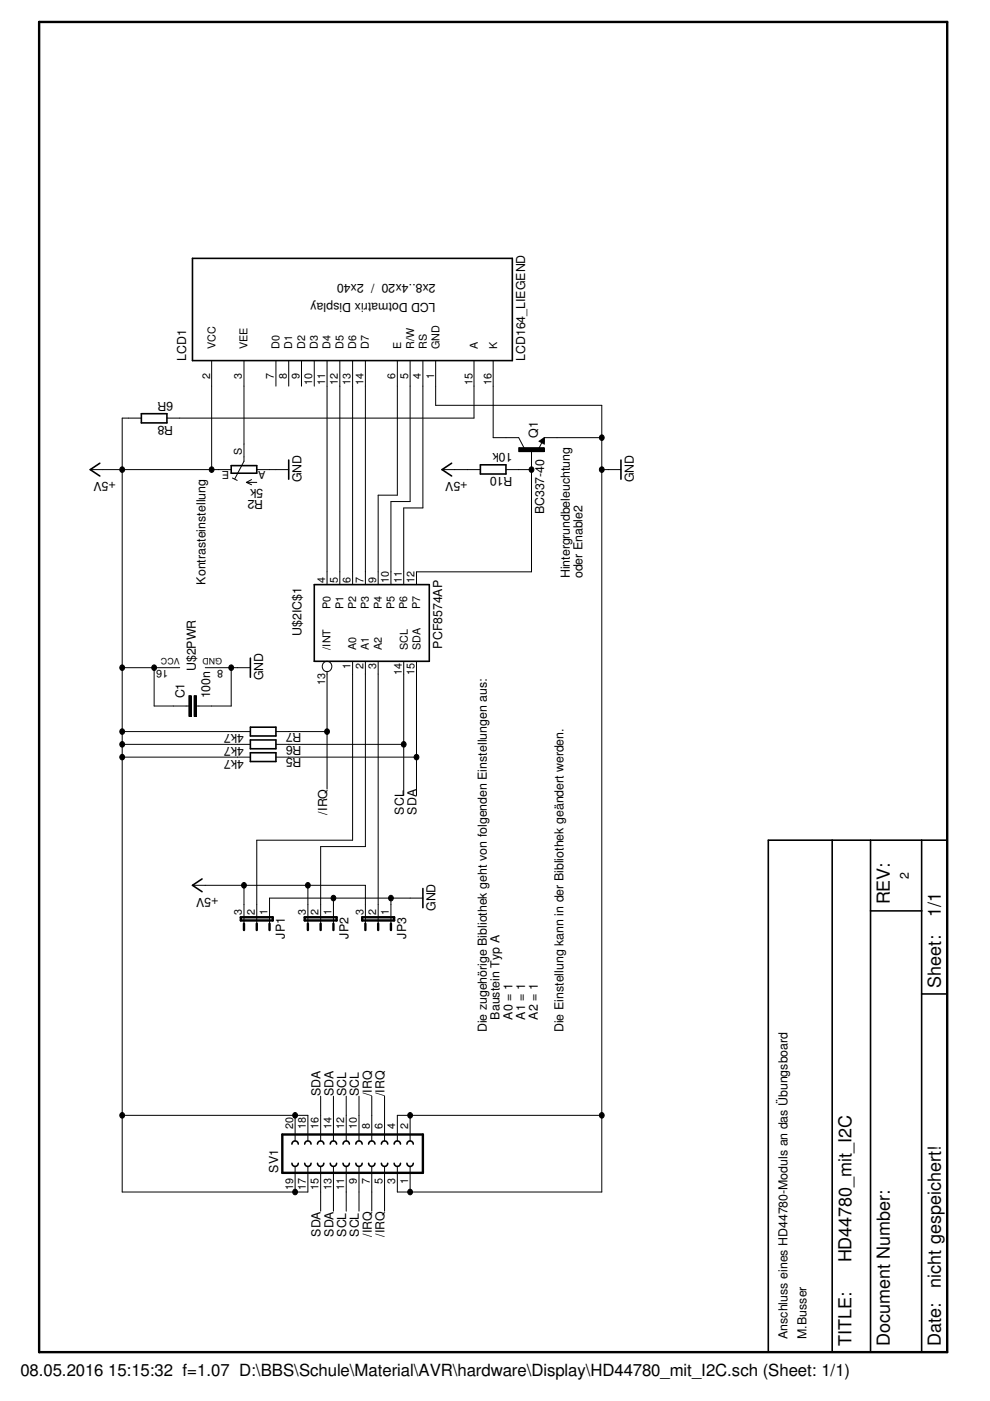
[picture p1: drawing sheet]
<svg xmlns="http://www.w3.org/2000/svg" width="210mm" height="297mm" viewBox="0 0 210 297" stroke-linecap="round" stroke-linejoin="round" font-family="sans-serif">
<g fill="none" stroke="#000" stroke-width=".21">
<path d="M44.9 76.5v23.1M51.7 76.5v21.3l-1.9 3.7M58.5 76.5v5.4M61.2 76.5v5.4M63.9 76.5v5.4M66.6 76.5v5.4M69.3 76.5v47.5M72.1 76.5v47.5M74.8 76.5v47.5M77.5 76.5v47.5M84.2 76.5v28.5h-4v19M87 76.5v29.8h-4.1v17.7"/>
<path d="M89.7 76.5v31.2h-4.1v16.3M92.4 76.5v9.4h35.2v166.8h-43.4v-5.4M100.5 76.5v12.1h-65.1M104.6 76.5v16.3h5.4l1.1 2.1M19.1 99.6h29.9M30 88.6h-4.1v164.1h39.4v-5.4M54.4 99.6h6.8M93.7 99.6h8.2M107.3 99.6h5.4M110 94.9h5.4v.9h-5.4zM112.7 95.5v25.7h-24.4v2.8M114.3 93.6l1.1-.8v1.3z"/>
<path d="M114.9 93.8l-.7 1.4M115.4 92.8h12.2M127.6 99.6h4.1M49.3 101.3l1 .6M52.2 102.3h2.2M52.2 102.3l1.1 .5M53.3 101.7l-1.1 .6M25.9 141.6h12.2M25.9 157.8h27.2M25.9 155.1h27.2M32.7 141.6v8.1h7.3M40 147.5h.6v4.4h-.6z"/>
<path d="M41.1 147.5h.6v4.4h-.6zM43.5 141.6h9.6M49 141.6v8.1h-7.3M58.5 157.8h27.1M58.5 155.1h10.8M69.3 142.3v25M74.8 140.2v37.9h-20.4v17.7M77.5 140.2v39.3h-9.5v16.3M80.2 140.2v55.6M85.6 140.2v28.5M88.3 140.2v28.5M25.9 160.5h27.2"/>
<path d="M58.5 160.5h29.8M40.8 187.7h36.7v8.1M51.7 187.7v8.1M65.3 187.7v8.1M70.7 190.4v5.4M82.9 190.4v5.4M89.7 190.4h-32.6v5.4M25.9 236.5h39.4v5.4M62.6 236.5v5.4M68 232.4v9.5M70.7 232.4v9.5M73.4 232.4v9.5"/>
<path d="M76.1 232.4v9.5M78.8 232.4v9.5M81.5 232.4v9.5M87 236.5v5.4M127.6 236.5h-43.4v5.4M62.6 247.3v5.4M68 247.3v9.5M70.7 247.3v9.5M73.4 247.3v9.5M76.1 247.3v9.5M78.8 247.3v9.5M81.5 247.3v9.5"/>
<path d="M87 247.3v5.4"/>
<circle cx="25.9" cy="99.6" r=".55"/>
<circle cx="44.8" cy="99.6" r=".55"/>
<circle cx="112.6" cy="99.6" r=".55"/>
<circle cx="127.5" cy="99.6" r=".55"/>
<circle cx="127.5" cy="92.8" r=".55"/>
<circle cx="25.9" cy="157.8" r=".55"/>
<circle cx="25.9" cy="155.1" r=".55"/>
<circle cx="25.9" cy="141.6" r=".55"/>
<circle cx="32.6" cy="141.6" r=".55"/>
<circle cx="49" cy="141.6" r=".55"/>
<circle cx="69.3" cy="141.3" r="1.06"/>
<circle cx="69.3" cy="155.1" r=".55"/>
<circle cx="85.6" cy="157.8" r=".55"/>
<circle cx="25.9" cy="160.5" r=".55"/>
<circle cx="88.3" cy="160.5" r=".55"/>
<circle cx="51.7" cy="187.7" r=".55"/>
<circle cx="65.2" cy="187.7" r=".55"/>
<circle cx="70.7" cy="190.4" r=".55"/>
<circle cx="82.8" cy="190.4" r=".55"/>
<circle cx="25.9" cy="236.5" r=".55"/>
<circle cx="62.5" cy="236.5" r=".55"/>
<circle cx="86.9" cy="236.5" r=".55"/>
<circle cx="127.5" cy="236.5" r=".55"/>
<circle cx="62.5" cy="252.7" r=".55"/>
<circle cx="86.9" cy="252.7" r=".55"/>
</g>
<g fill="none" stroke="#000" stroke-width=".34">
<path d="M40.8 54.8h67.8v21.7h-67.8zM21.2 98.2l-2.1 1.4 2.1 1.3M30 87.7h5.4v2h-5.4zM49 98.7h5.4v1.6h-5.4zM61.2 97.5v4.1M95.8 98.2l-2.1 1.4 2.1 1.3M101.9 98.6h5.4v1.9h-5.4zM114.9 93.6l.2-.1v.3l-.5-.2 .7-.6v.8M131.7 97.5v4.1M53.1 139.5v4.1M66.6 124h24.4v16.2h-24.4zM53.1 154.2h5.4v1.8h-5.4z"/>
<path d="M53.1 156.9h5.4v1.8h-5.4zM53.1 159.6h5.4v1.9h-5.4zM162.9 178.1h37.9v108.6h-37.9zM176.4 178.1v108.6M184.6 178.1v108.6M195.4 178.1v108.6M42.8 186.4l-2 1.3 2 1.4M89.7 188.4v4M184.6 193.1h10.8M195.4 210.7h5.4M61.9 246.6a.68 .68 0 0 0 .7 .7 .68 .68 0 0 0 .6-.7M61.9 242.6a.68 .68 0 0 1 .7-.7 .68 .68 0 0 1 .6 .7"/>
<path d="M64.6 246.6a.68 .68 0 0 0 .7 .7 .68 .68 0 0 0 .7-.7M64.6 242.6a.68 .68 0 0 1 .7-.7 .68 .68 0 0 1 .7 .7M67.3 246.6a.68 .68 0 0 0 .7 .7 .68 .68 0 0 0 .7-.7M67.3 242.6a.68 .68 0 0 1 .7-.7 .68 .68 0 0 1 .7 .7M70 246.6a.68 .68 0 0 0 .7 .7 .68 .68 0 0 0 .7-.7M70 242.6a.68 .68 0 0 1 .7-.7 .68 .68 0 0 1 .7 .7M72.7 246.6a.68 .68 0 0 0 .7 .7 .68 .68 0 0 0 .7-.7M72.7 242.6a.68 .68 0 0 1 .7-.7 .68 .68 0 0 1 .7 .7M75.4 246.6a.68 .68 0 0 0 .7 .7 .68 .68 0 0 0 .7-.7M75.4 242.6a.68 .68 0 0 1 .7-.7 .68 .68 0 0 1 .7 .7M78.1 246.6a.68 .68 0 0 0 .7 .7 .68 .68 0 0 0 .7-.7M78.1 242.6a.68 .68 0 0 1 .7-.7 .68 .68 0 0 1 .7 .7"/>
<path d="M80.9 246.6a.68 .68 0 0 0 .6 .7 .68 .68 0 0 0 .7-.7M80.9 242.6a.68 .68 0 0 1 .6-.7 .68 .68 0 0 1 .7 .7M83.6 246.6a.68 .68 0 0 0 .6 .7 .68 .68 0 0 0 .7-.7M83.6 242.6a.68 .68 0 0 1 .6-.7 .68 .68 0 0 1 .7 .7M86.3 246.6a.68 .68 0 0 0 .7 .7 .68 .68 0 0 0 .6-.7M86.3 242.6a.68 .68 0 0 1 .7-.7 .68 .68 0 0 1 .6 .7"/>
</g>
<g fill="none" stroke="#000" stroke-width=".51">
<path d="M8.3 4.7h192.5v282h-192.5zM51.1 194.5h6.7v.7h-6.7zM51.7 195.8v1.4M54.4 195.8v1.4M57.1 195.8v1.4M64.6 194.5h6.8v.7h-6.8zM65.3 195.8v1.4M68 195.8v1.4M70.7 195.8v1.4M76.8 194.5h6.8v.7h-6.8zM77.5 195.8v1.4M80.2 195.8v1.4"/>
<path d="M82.9 195.8v1.4M59.9 240.5h29.8v8.2h-29.8z"/>
</g>
<g fill="#000">
<path d="M110 94.9h5.4v.9h-5.4z" fill-rule="evenodd"/>
<path d="M40 147.5h.6v4.4h-.6z" fill-rule="evenodd"/>
<path d="M41.1 147.5h.6v4.4h-.6z" fill-rule="evenodd"/>
<circle cx="25.9" cy="99.6" r=".55"/>
<circle cx="44.8" cy="99.6" r=".55"/>
<circle cx="112.6" cy="99.6" r=".55"/>
<circle cx="127.5" cy="99.6" r=".55"/>
<circle cx="127.5" cy="92.8" r=".55"/>
<circle cx="25.9" cy="157.8" r=".55"/>
<circle cx="25.9" cy="155.1" r=".55"/>
<circle cx="25.9" cy="141.6" r=".55"/>
<circle cx="32.6" cy="141.6" r=".55"/>
<circle cx="49" cy="141.6" r=".55"/>
<circle cx="69.3" cy="155.1" r=".55"/>
<circle cx="85.6" cy="157.8" r=".55"/>
<circle cx="25.9" cy="160.5" r=".55"/>
<circle cx="88.3" cy="160.5" r=".55"/>
<circle cx="51.7" cy="187.7" r=".55"/>
<circle cx="65.2" cy="187.7" r=".55"/>
<circle cx="70.7" cy="190.4" r=".55"/>
<circle cx="82.8" cy="190.4" r=".55"/>
<circle cx="25.9" cy="236.5" r=".55"/>
<circle cx="62.5" cy="236.5" r=".55"/>
<circle cx="86.9" cy="236.5" r=".55"/>
<circle cx="127.5" cy="236.5" r=".55"/>
<circle cx="62.5" cy="252.7" r=".55"/>
<circle cx="86.9" cy="252.7" r=".55"/>
</g>
<g font-size="3.8">
<text x="188.6" y="191.8" transform="rotate(-90 188.6 191.8)">REV:</text>
<text x="199.5" y="194.5" transform="rotate(-90 199.5 194.5)">1/1</text>
<text x="199.5" y="209.4" transform="rotate(-90 199.5 209.4)">Sheet:</text>
<text x="180.5" y="267.6" transform="rotate(-90 180.5 267.6)">HD44780_mit_I2C</text>
<text x="199.5" y="273" transform="rotate(-90 199.5 273)">nicht gespeichert!</text>
<text x="180.5" y="285.3" transform="rotate(-90 180.5 285.3)">TITLE:</text>
<text x="188.6" y="285.3" transform="rotate(-90 188.6 285.3)">Document Number:</text>
<text x="199.5" y="285.3" transform="rotate(-90 199.5 285.3)">Date:</text>
</g>
<text font-size="3.6" x="4.3" y="291.7">08.05.2016 15:15:32 f=1.07 D:\BBS\Schule\Material\AVR\hardware\Display\HD44780_mit_I2C.sch (Sheet: 1/1)</text>
<g font-size="2.6">
<text x="92.4" y="64.3" transform="rotate(-180 92.4 64.3)">LCD Dotmatrix Display</text>
<text x="92.4" y="60.2" transform="rotate(-180 92.4 60.2)">2x8..4x20 / 2x40</text>
<text x="39.5" y="76.5" transform="rotate(-90 39.5 76.5)">LCD1</text>
<text x="111.3" y="76.5" transform="rotate(-90 111.3 76.5)">LCD164_LIEGEND</text>
<text x="36.7" y="85.2" transform="rotate(-180 36.7 85.2)">6R</text>
<text x="36.7" y="90.3" transform="rotate(-180 36.7 90.3)">R8</text>
<text x="114" y="92.8" transform="rotate(-90 114 92.8)">Q1</text>
<text x="108.6" y="96" transform="rotate(-180 108.6 96)">10k</text>
<text x="108.6" y="101.2" transform="rotate(-180 108.6 101.2)">R10</text>
<text x="24.6" y="102.3" transform="rotate(-180 24.6 102.3)">+5V</text>
<text x="55.8" y="105.9" transform="rotate(-180 55.8 105.9)">R2</text>
<text x="55.8" y="103.6" transform="rotate(-180 55.8 103.6)">5k</text>
<text x="63.9" y="102.3" transform="rotate(-90 63.9 102.3)">GND</text>
<text x="99.1" y="102.3" transform="rotate(-180 99.1 102.3)">+5V</text>
<text x="134.4" y="102.3" transform="rotate(-90 134.4 102.3)">GND</text>
<text x="115.4" y="109.1" transform="rotate(-90 115.4 109.1)">BC337-40</text>
<text x="43.6" y="124" transform="rotate(-90 43.6 124)">Kontrasteinstellung</text>
<text x="120.8" y="122.6" transform="rotate(-90 120.8 122.6)">Hintergrundbeleuchtung</text>
<text x="123.5" y="122.6" transform="rotate(-90 123.5 122.6)">oder Enable2</text>
<text x="63.9" y="134.8" transform="rotate(-90 63.9 134.8)">U$2IC$1</text>
<text x="93.7" y="137.5" transform="rotate(-90 93.7 137.5)">PCF8574AP</text>
<text x="41.5" y="142.2" transform="rotate(-90 41.5 142.2)">U$2PWR</text>
<text x="39.1" y="148.1" transform="rotate(-90 39.1 148.1)">C1</text>
<text x="44.5" y="148.1" transform="rotate(-90 44.5 148.1)">100n</text>
<text x="55.8" y="144.3" transform="rotate(-90 55.8 144.3)">GND</text>
<text x="51.7" y="155.7" transform="rotate(-180 51.7 155.7)">4k7</text>
<text x="63.9" y="155.4" transform="rotate(-180 63.9 155.4)">R7</text>
<text x="51.7" y="161.1" transform="rotate(-180 51.7 161.1)">4k7</text>
<text x="51.7" y="158.4" transform="rotate(-180 51.7 158.4)">4k7</text>
<text x="63.9" y="160.8" transform="rotate(-180 63.9 160.8)">R5</text>
<text x="63.9" y="158.1" transform="rotate(-180 63.9 158.1)">R6</text>
<text x="69.3" y="172.7" transform="rotate(-90 69.3 172.7)">/IRQ</text>
<text x="85.6" y="172.7" transform="rotate(-90 85.6 172.7)">SCL</text>
<text x="88.3" y="172.7" transform="rotate(-90 88.3 172.7)">SDA</text>
<text x="46.3" y="190.4" transform="rotate(-180 46.3 190.4)">+5V</text>
<text x="192.7" y="186.4" transform="rotate(-90 192.7 186.4)">2</text>
<text x="92.4" y="193.1" transform="rotate(-90 92.4 193.1)">GND</text>
<text x="60.4" y="199.1" transform="rotate(-90 60.4 199.1)">JP1</text>
<text x="73.9" y="199.1" transform="rotate(-90 73.9 199.1)">JP2</text>
<text x="86.1" y="199.1" transform="rotate(-90 86.1 199.1)">JP3</text>
<text x="103.2" y="218.9" transform="rotate(-90 103.2 218.9)">Die zugehörige Bibliothek geht von folgenden Einstellungen aus:</text>
<text x="105.9" y="216.2" transform="rotate(-90 105.9 216.2)">Baustein Typ A</text>
<text x="108.6" y="216.2" transform="rotate(-90 108.6 216.2)">A0 = 1</text>
<text x="111.3" y="216.2" transform="rotate(-90 111.3 216.2)">A1 = 1</text>
<text x="114" y="216.2" transform="rotate(-90 114 216.2)">A2 = 1</text>
<text x="119.5" y="218.9" transform="rotate(-90 119.5 218.9)">Die Einstellung kann in der Bibliothek geändert werden.</text>
<text x="68" y="232.4" transform="rotate(-90 68 232.4)">SDA</text>
<text x="70.7" y="232.4" transform="rotate(-90 70.7 232.4)">SDA</text>
<text x="73.4" y="232.4" transform="rotate(-90 73.4 232.4)">SCL</text>
<text x="76.1" y="232.4" transform="rotate(-90 76.1 232.4)">SCL</text>
<text x="78.8" y="232.4" transform="rotate(-90 78.8 232.4)">/IRQ</text>
<text x="81.5" y="232.4" transform="rotate(-90 81.5 232.4)">/IRQ</text>
<text x="59" y="248.7" transform="rotate(-90 59 248.7)">SV1</text>
<text x="68" y="262.2" transform="rotate(-90 68 262.2)">SDA</text>
<text x="70.7" y="262.2" transform="rotate(-90 70.7 262.2)">SDA</text>
<text x="73.4" y="262.2" transform="rotate(-90 73.4 262.2)">SCL</text>
<text x="76.1" y="262.2" transform="rotate(-90 76.1 262.2)">SCL</text>
<text x="78.8" y="262.2" transform="rotate(-90 78.8 262.2)">/IRQ</text>
<text x="81.5" y="262.2" transform="rotate(-90 81.5 262.2)">/IRQ</text>
<text x="167" y="284" transform="rotate(-90 167 284)">Anschluss eines HD44780-Moduls an das Übungsboard</text>
<text x="171" y="284" transform="rotate(-90 171 284)">M.Busser</text>
</g>
<g font-size="2.3">
<text x="45.7" y="74" transform="rotate(-90 45.7 74)">VCC</text>
<text x="52.5" y="74" transform="rotate(-90 52.5 74)">VEE</text>
<text x="59.3" y="74" transform="rotate(-90 59.3 74)">D0</text>
<text x="62" y="74" transform="rotate(-90 62 74)">D1</text>
<text x="64.7" y="74" transform="rotate(-90 64.7 74)">D2</text>
<text x="67.4" y="74" transform="rotate(-90 67.4 74)">D3</text>
<text x="70.1" y="74" transform="rotate(-90 70.1 74)">D4</text>
<text x="72.8" y="74" transform="rotate(-90 72.8 74)">D5</text>
<text x="75.5" y="74" transform="rotate(-90 75.5 74)">D6</text>
<text x="78.2" y="74" transform="rotate(-90 78.2 74)">D7</text>
<text x="85.1" y="74" transform="rotate(-90 85.1 74)">E</text>
<text x="87.8" y="74" transform="rotate(-90 87.8 74)">R/W</text>
<text x="90.5" y="74" transform="rotate(-90 90.5 74)">RS</text>
<text x="93.2" y="74" transform="rotate(-90 93.2 74)">GND</text>
<text x="101.3" y="74" transform="rotate(-90 101.3 74)">A</text>
<text x="105.4" y="74" transform="rotate(-90 105.4 74)">K</text>
<text x="44.5" y="80.3" transform="rotate(-90 44.5 80.3)">2</text>
<text x="51.3" y="80.3" transform="rotate(-90 51.3 80.3)">3</text>
<text x="58.1" y="80.3" transform="rotate(-90 58.1 80.3)">7</text>
<text x="60.8" y="80.3" transform="rotate(-90 60.8 80.3)">8</text>
<text x="63.5" y="80.3" transform="rotate(-90 63.5 80.3)">9</text>
<text x="66.2" y="81.5" transform="rotate(-90 66.2 81.5)">10</text>
<text x="68.9" y="81.5" transform="rotate(-90 68.9 81.5)">11</text>
<text x="71.6" y="81.5" transform="rotate(-90 71.6 81.5)">12</text>
<text x="74.3" y="81.5" transform="rotate(-90 74.3 81.5)">13</text>
<text x="77" y="81.5" transform="rotate(-90 77 81.5)">14</text>
<text x="83.8" y="80.3" transform="rotate(-90 83.8 80.3)">6</text>
<text x="86.5" y="80.3" transform="rotate(-90 86.5 80.3)">5</text>
<text x="89.2" y="80.3" transform="rotate(-90 89.2 80.3)">4</text>
<text x="92" y="80.3" transform="rotate(-90 92 80.3)">1</text>
<text x="100.2" y="81.5" transform="rotate(-90 100.2 81.5)">15</text>
<text x="104.2" y="81.5" transform="rotate(-90 104.2 81.5)">16</text>
<text x="48.6" y="99.9" transform="rotate(-180 48.6 99.9)">E</text>
<text x="51.3" y="96.4" transform="rotate(-90 51.3 96.4)">S</text>
<text x="56.3" y="99.9" transform="rotate(-180 56.3 99.9)">A</text>
<text x="68.9" y="123.5" transform="rotate(-90 68.9 123.5)">4</text>
<text x="71.6" y="123.5" transform="rotate(-90 71.6 123.5)">5</text>
<text x="74.3" y="123.5" transform="rotate(-90 74.3 123.5)">6</text>
<text x="77" y="123.5" transform="rotate(-90 77 123.5)">7</text>
<text x="79.8" y="123.5" transform="rotate(-90 79.8 123.5)">9</text>
<text x="82.5" y="123.5" transform="rotate(-90 82.5 123.5)">10</text>
<text x="85.2" y="123.5" transform="rotate(-90 85.2 123.5)">11</text>
<text x="87.9" y="123.5" transform="rotate(-90 87.9 123.5)">12</text>
<text x="70.1" y="129.2" transform="rotate(-90 70.1 129.2)">P0</text>
<text x="72.8" y="129.2" transform="rotate(-90 72.8 129.2)">P1</text>
<text x="75.5" y="129.2" transform="rotate(-90 75.5 129.2)">P2</text>
<text x="78.2" y="129.2" transform="rotate(-90 78.2 129.2)">P3</text>
<text x="80.9" y="129.2" transform="rotate(-90 80.9 129.2)">P4</text>
<text x="83.7" y="129.2" transform="rotate(-90 83.7 129.2)">P5</text>
<text x="86.4" y="129.2" transform="rotate(-90 86.4 129.2)">P6</text>
<text x="89.1" y="129.2" transform="rotate(-90 89.1 129.2)">P7</text>
<text x="70.1" y="137.8" transform="rotate(-90 70.1 137.8)">/INT</text>
<text x="75.5" y="137.8" transform="rotate(-90 75.5 137.8)">A0</text>
<text x="78.2" y="137.8" transform="rotate(-90 78.2 137.8)">A1</text>
<text x="80.9" y="137.8" transform="rotate(-90 80.9 137.8)">A2</text>
<text x="86.4" y="137.8" transform="rotate(-90 86.4 137.8)">SCL</text>
<text x="89.2" y="137.8" transform="rotate(-90 89.2 137.8)">SDA</text>
<text x="35.6" y="142" transform="rotate(-180 35.6 142)">16</text>
<text x="47.3" y="142" transform="rotate(-180 47.3 142)">8</text>
<text x="74.3" y="141.9" transform="rotate(-90 74.3 141.9)">1</text>
<text x="77" y="141.9" transform="rotate(-90 77 141.9)">2</text>
<text x="79.8" y="141.9" transform="rotate(-90 79.8 141.9)">3</text>
<text x="85.2" y="143.2" transform="rotate(-90 85.2 143.2)">14</text>
<text x="87.9" y="143.2" transform="rotate(-90 87.9 143.2)">15</text>
<text x="68.9" y="145.3" transform="rotate(-90 68.9 145.3)">13</text>
<text x="51.3" y="194.1" transform="rotate(-90 51.3 194.1)">3</text>
<text x="54" y="194.1" transform="rotate(-90 54 194.1)">2</text>
<text x="56.7" y="194.1" transform="rotate(-90 56.7 194.1)">1</text>
<text x="64.9" y="194.1" transform="rotate(-90 64.9 194.1)">3</text>
<text x="67.6" y="194.1" transform="rotate(-90 67.6 194.1)">2</text>
<text x="70.3" y="194.1" transform="rotate(-90 70.3 194.1)">1</text>
<text x="77" y="194.1" transform="rotate(-90 77 194.1)">3</text>
<text x="79.8" y="194.1" transform="rotate(-90 79.8 194.1)">2</text>
<text x="82.5" y="194.1" transform="rotate(-90 82.5 194.1)">1</text>
<text x="62.1" y="239.4" transform="rotate(-90 62.1 239.4)">20</text>
<text x="64.9" y="239.4" transform="rotate(-90 64.9 239.4)">18</text>
<text x="67.6" y="239.4" transform="rotate(-90 67.6 239.4)">16</text>
<text x="70.3" y="239.4" transform="rotate(-90 70.3 239.4)">14</text>
<text x="73" y="239.4" transform="rotate(-90 73 239.4)">12</text>
<text x="75.7" y="239.4" transform="rotate(-90 75.7 239.4)">10</text>
<text x="78.4" y="239.4" transform="rotate(-90 78.4 239.4)">8</text>
<text x="81.1" y="239.4" transform="rotate(-90 81.1 239.4)">6</text>
<text x="83.8" y="239.4" transform="rotate(-90 83.8 239.4)">4</text>
<text x="86.5" y="239.4" transform="rotate(-90 86.5 239.4)">2</text>
<text x="75.7" y="251.1" transform="rotate(-90 75.7 251.1)">9</text>
<text x="78.4" y="251.1" transform="rotate(-90 78.4 251.1)">7</text>
<text x="81.1" y="251.1" transform="rotate(-90 81.1 251.1)">5</text>
<text x="83.8" y="251.1" transform="rotate(-90 83.8 251.1)">3</text>
<text x="86.5" y="251.1" transform="rotate(-90 86.5 251.1)">1</text>
<text x="62.1" y="252.4" transform="rotate(-90 62.1 252.4)">19</text>
<text x="64.9" y="252.4" transform="rotate(-90 64.9 252.4)">17</text>
<text x="67.6" y="252.4" transform="rotate(-90 67.6 252.4)">15</text>
<text x="70.3" y="252.4" transform="rotate(-90 70.3 252.4)">13</text>
<text x="73" y="252.4" transform="rotate(-90 73 252.4)">11</text>
</g>
<g font-size="1.9">
<text x="38.1" y="139.5" transform="rotate(-180 38.1 139.5)">VCC</text>
<text x="47.1" y="139.5" transform="rotate(-180 47.1 139.5)">GND</text>
</g>
</svg>
